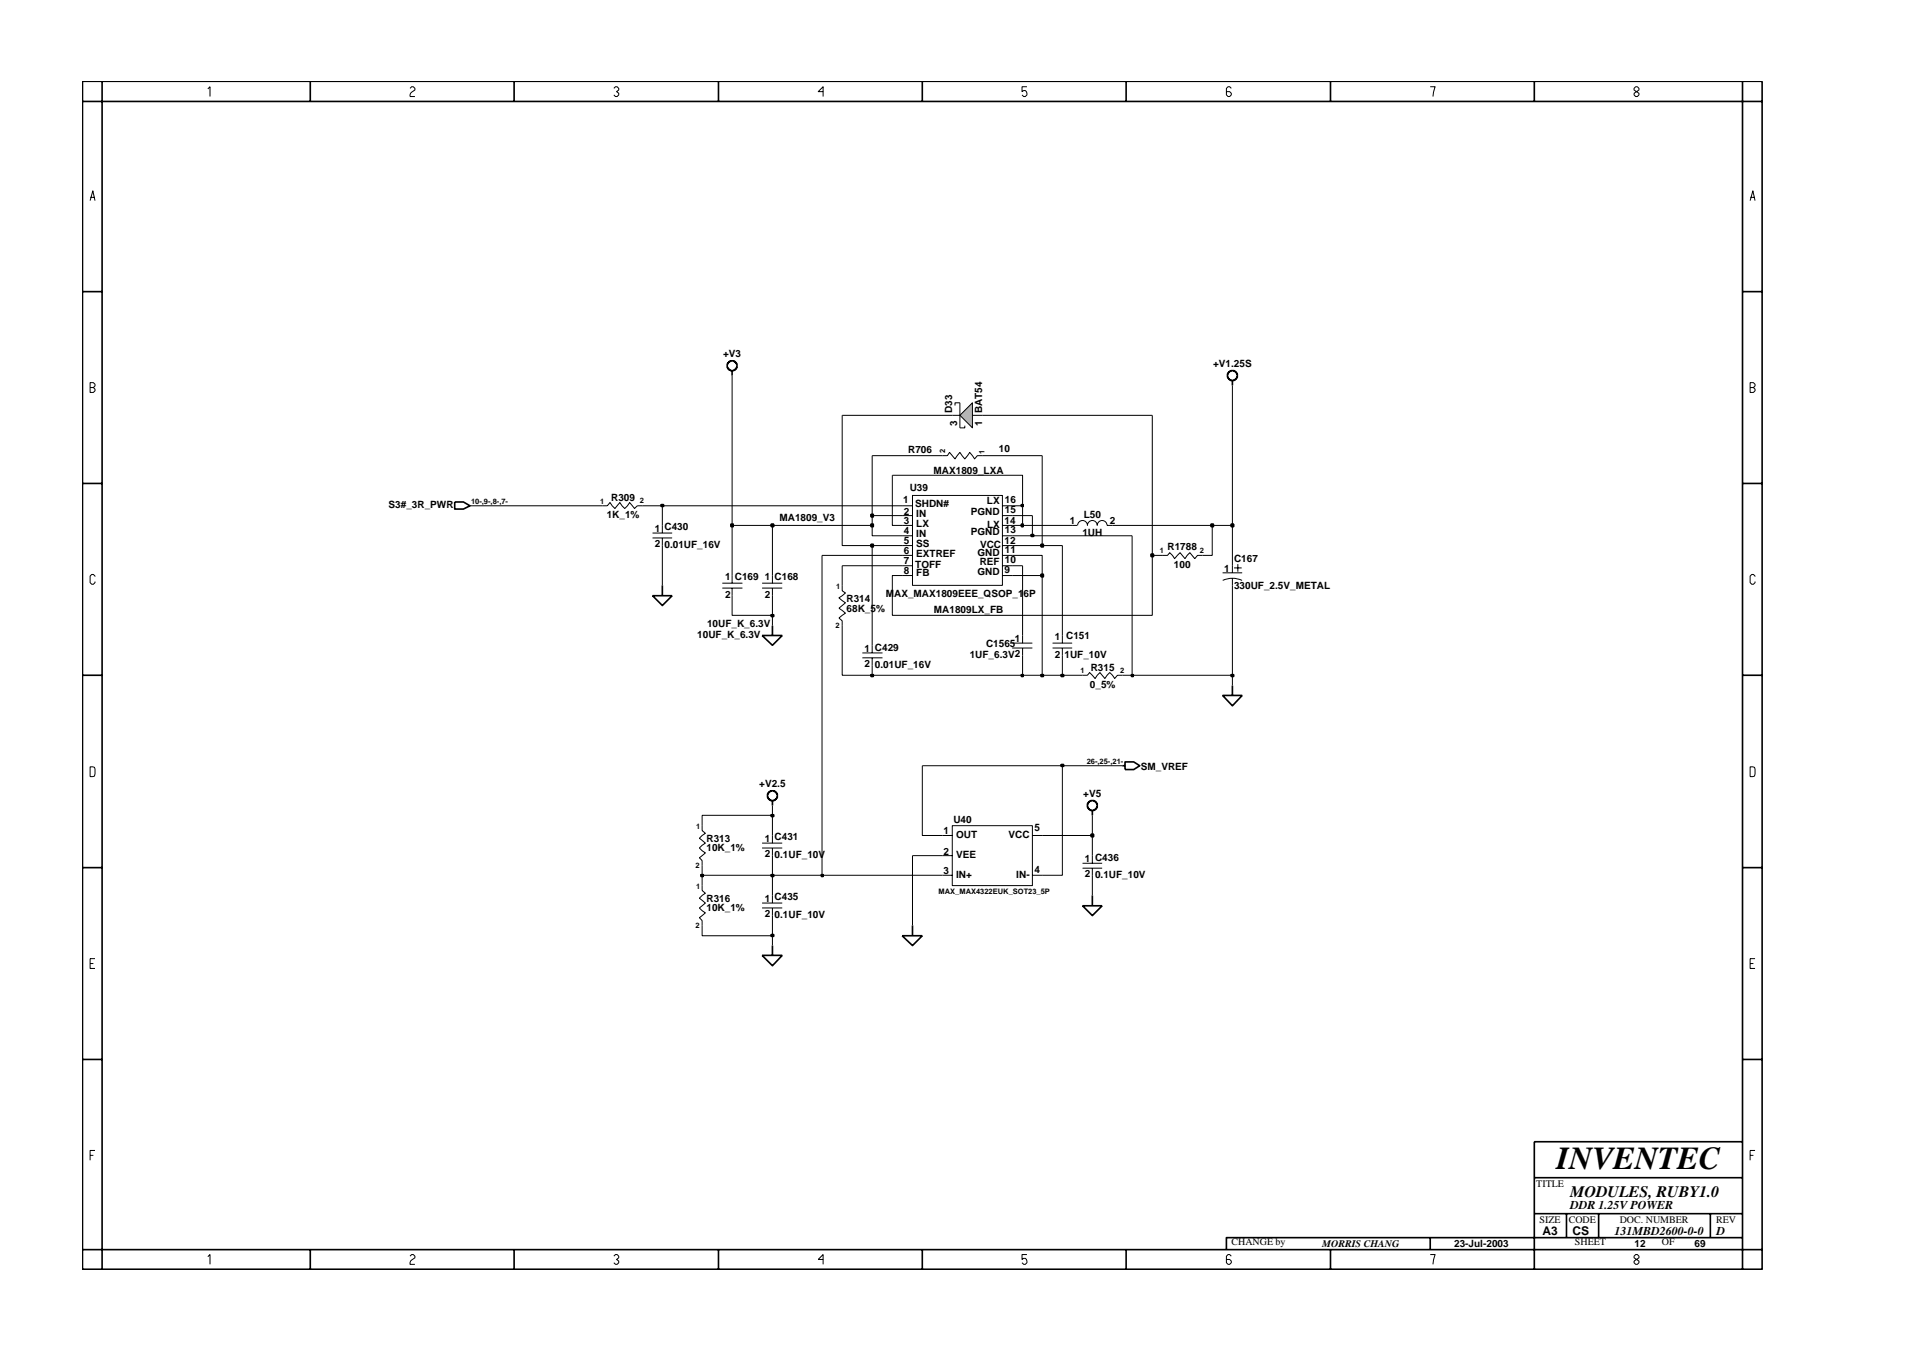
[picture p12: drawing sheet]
<svg xmlns="http://www.w3.org/2000/svg" width="297mm" height="210mm" viewBox="0 0 297 210" stroke-linecap="round" stroke-linejoin="round" font-family="sans-serif">
<g fill="none" stroke="#000" stroke-width=".16">
<path d="M73 78.6h.3M93.6 78.6h.7l.5-.5 .7 .9 .8-.9 .8 .9 .7-.9 .8 .9 .4-.4h.8M146.4 70.8h.8l.3-.5 .9 1 .7-1 .8 1 .8-1 .7 1 .4-.5h.8M147.9 64.5h1.2M149.1 62.6v3.9M151.1 64.5h1.5M118.4 90.6h3.1M118.4 91.4h3.1M120 89.4v1.2M120 91.4v1.2M130.8 90.9v.9l.5 .3-1 .8 1 .8-1 .8 1 .8-1 .7 .5 .4v.8M157.3 99.9h3.1"/>
<path d="M158.9 98.7v1.2M180.5 86.3h.9l.3-.4 .8 .9 .8-.9 .8 .9 .8-.9 .7 .9 .4-.5h.8M134 101.4h3.1M134 102.2h3.1M135.5 100.3v1.1M135.5 102.2v1.2M157.3 100.7h3.1M158.9 100.7v1.2M168.2 104.9h.7l.4-.4 .8 .9 .8-.9 .7 .9 .8-.9 .8 .9 .4-.5h.8M109.1 137.6v.8l.5 .4-.9 .7 .9 .8-.9 .8 .9 .7-.9 .8 .4 .4v.8M109.1 128.3v.7l.5 .5-.9 .7 .9 .8-.9 .8 .9 .7-.9 .8 .4 .4v.8M118.4 131h3.1"/>
<path d="M118.4 131.8h3.1M120 129.8v1.2M120 131.8v1.1M120 139.1v1.2M146.4 129.8h1.5M146.4 132.9h1.5M146.4 136h1.5M147.9 128.3h12.5v9.3h-12.5zM160.4 129.8h1.5M160.4 136h1.5M118.4 140.3h3.1M118.4 141.1h3.1"/>
<path d="M120 141.1v1.2"/>
</g>
<g fill="none" stroke="#000" stroke-width=".25">
<path d="M113.1 56.4l.2-.2a.55 .55 0 0 1 .9 .1l.3 .3v.5l-.5 .5h-.5l-.4-.4-.1-.1zM113.7 57.6v.7M190.8 57.9l.2-.1a.55 .55 0 0 1 1 0l.2 .3v.5l-.5 .5h-.5l-.4-.3-.1-.2zM191.5 59.1v.8M70.6 78h1.4l1 .6-1 .5h-1.4zM101.4 92.6h3l-1.5 1.5zM102.9 90.9v1.7M174.4 119h.4M174.8 118.4h1.3l1 .6-1 .6h-1.3zM189.9 108h3.1l-1.5 1.7zM191.5 106.5v1.5M119.5 123h.1a.55 .55 0 0 1 .9 .1l.3 .3-.1 .7-.4 .3h-.6l-.5-.5v-.5z"/>
<path d="M120 124.4v.8M169 124.7l.3-.1a.55 .55 0 0 1 .9 0l.3 .3v.5l-.5 .5h-.6l-.4-.3-.1-.2zM169.7 125.9v.8M169.7 139.1v1.6M118.4 148.4h3.1l-1.5 1.6zM120 146.9v1.5M140.2 145.4h3.1l-1.5 1.5zM141.8 143.8v1.6M168.2 140.7h3l-1.5 1.6z"/>
</g>
<path d="M151.1 62.6v3.9l-2-2z" fill-rule="evenodd" fill="#b3b3b3" stroke="#000" stroke-width=".16"/>
<g fill="none" stroke="#000" stroke-width=".16">
<path d="M140.2 78.6h1.6M141.8 77h13.9v13.9h-13.9zM149.1 62.6h-.7v.4M149.9 66.1v.4h-.8M155.7 78.6h1.6M101.4 82.8h3M101.4 83.6h3M102.9 81.6v1.2M102.9 83.6v1.2M112.2 90.6h3.1M112.2 91.4h3.1M113.7 89.4v1.2"/>
<path d="M113.7 91.4v1.2M140.2 81.6h1.6M140.2 80.1h1.6M140.2 89.4h1.6M140.2 86.3h1.6M140.2 87.9h1.6M140.2 84.8h1.6M140.2 83.2h1.6M155.7 81.6h1.6M155.7 80.1h1.6M155.7 89.4h1.6M155.7 86.3h1.6"/>
<path d="M155.7 87.9h1.6M155.7 84.8h1.6M155.7 83.2h1.6M163.5 99.9h3.1M165 98.7v1.2M166.6 81.6h.7M167.4 81.6a.76 .76 0 0 1 .8-.7 .76 .76 0 0 1 .7 .7 .76 .76 0 0 1 .8-.7 .76 .76 0 0 1 .8 .7 .76 .76 0 0 1 .7-.7 .76 .76 0 0 1 .8 .7h.8M189.9 89h3.1M190 90.2a3.6 3.6 0 0 1 3 0M191.5 87.9v1.1M191.5 89.8v1.1M191.7 88.2h1.2"/>
<path d="M192.3 87.6v1.2M163.5 100.7h3.1M165 100.7v1.2M168.2 134.1h3M168.2 134.9h3M169.7 132.9v1.2M169.7 134.9v1.1M109.1 143.8v1.6h10.9v1.5"/>
</g>
<path d="M118.4 98.7h3.1l-1.5 1.6zM120 97.2v1.5" fill="none" stroke="#000" stroke-width=".25"/>
<path d="M119.8 145.2h.4v.3h-.4z" fill-rule="evenodd" fill="#c2c2c2" stroke="#000" stroke-width=".25"/>
<path d="M119.8 145.2h.4v.3h-.4z" fill="none" stroke="#000" stroke-width=".25"/>
<path d="M109.1 136v1.6M120 136v3.1M141.8 132.9v10.9M169.7 136v3.1M120 142.3v3.1" fill="none" stroke="#000" stroke-width=".16"/>
<path d="M108.9 135.9h.3v.3h-.3z" fill-rule="evenodd" fill="#c2c2c2" stroke="#000" stroke-width=".25"/>
<path d="M108.9 135.9h.3v.3h-.3z" fill="none" stroke="#000" stroke-width=".25"/>
<path d="M109.1 134.5v1.5h10.9" fill="none" stroke="#000" stroke-width=".16"/>
<path d="M119.8 135.9h.4v.3h-.4z" fill-rule="evenodd" fill="#c2c2c2" stroke="#000" stroke-width=".25"/>
<path d="M119.8 135.9h.4v.3h-.4z" fill="none" stroke="#000" stroke-width=".25"/>
<path d="M120 132.9v3.1h7.7" fill="none" stroke="#000" stroke-width=".16"/>
<path d="M127.6 135.9h.3v.3h-.3z" fill-rule="evenodd" fill="#c2c2c2" stroke="#000" stroke-width=".25"/>
<path d="M127.6 135.9h.3v.3h-.3z" fill="none" stroke="#000" stroke-width=".25"/>
<path d="M127.7 86.3v49.7h18.7M143.3 119v10.8h3.1M165 119v17h-3.1M120 126.7v3.1M141.8 132.9h4.6M161.9 129.8h7.8v3.1" fill="none" stroke="#000" stroke-width=".16"/>
<path d="M169.5 129.6h.4v.4h-.4z" fill-rule="evenodd" fill="#c2c2c2" stroke="#000" stroke-width=".25"/>
<path d="M169.5 129.6h.4v.4h-.4z" fill="none" stroke="#000" stroke-width=".25"/>
<path d="M120 126.7h-10.9v1.6M169.7 126.7v3.1" fill="none" stroke="#000" stroke-width=".16"/>
<path d="M119.8 126.6h.4v.2h-.4z" fill-rule="evenodd" fill="#c2c2c2" stroke="#000" stroke-width=".25"/>
<path d="M119.8 126.6h.4v.2h-.4z" fill="none" stroke="#000" stroke-width=".25"/>
<path d="M143.3 119h21.7M120 125.2v1.5" fill="none" stroke="#000" stroke-width=".16"/>
<path d="M164.9 118.8h.3v.3h-.3z" fill-rule="evenodd" fill="#c2c2c2" stroke="#000" stroke-width=".25"/>
<path d="M164.9 118.8h.3v.3h-.3z" fill="none" stroke="#000" stroke-width=".25"/>
<path d="M130.8 97.2v7.7h4.7M165 119h9.4M191.5 104.9v1.6" fill="none" stroke="#000" stroke-width=".16"/>
<path d="M135.3 104.8h.4v.3h-.4z" fill-rule="evenodd" fill="#c2c2c2" stroke="#000" stroke-width=".25"/>
<path d="M135.3 104.8h.4v.3h-.4z" fill="none" stroke="#000" stroke-width=".25"/>
<path d="M135.5 103.4v1.5h23.4" fill="none" stroke="#000" stroke-width=".16"/>
<path d="M158.7 104.8h.2v.3h-.2z" fill-rule="evenodd" fill="#c2c2c2" stroke="#000" stroke-width=".25"/>
<path d="M158.7 104.8h.2v.3h-.2z" fill="none" stroke="#000" stroke-width=".25"/>
<path d="M158.9 101.9v3h3" fill="none" stroke="#000" stroke-width=".16"/>
<path d="M161.7 104.8h.4v.3h-.4z" fill-rule="evenodd" fill="#c2c2c2" stroke="#000" stroke-width=".25"/>
<path d="M161.7 104.8h.4v.3h-.4z" fill="none" stroke="#000" stroke-width=".25"/>
<path d="M161.9 89.4v15.5h3.1" fill="none" stroke="#000" stroke-width=".16"/>
<path d="M164.9 104.8h.3v.3h-.3z" fill-rule="evenodd" fill="#c2c2c2" stroke="#000" stroke-width=".25"/>
<path d="M164.9 104.8h.3v.3h-.3z" fill="none" stroke="#000" stroke-width=".25"/>
<path d="M165 101.9v3h3.2M174.4 104.9h1.5" fill="none" stroke="#000" stroke-width=".16"/>
<path d="M175.8 104.8h.3v.3h-.3z" fill-rule="evenodd" fill="#c2c2c2" stroke="#000" stroke-width=".25"/>
<path d="M175.8 104.8h.3v.3h-.3z" fill="none" stroke="#000" stroke-width=".25"/>
<path d="M175.9 83.2v21.7h15.6" fill="none" stroke="#000" stroke-width=".16"/>
<path d="M191.3 104.8h.3v.3h-.3z" fill-rule="evenodd" fill="#c2c2c2" stroke="#000" stroke-width=".25"/>
<path d="M191.3 104.8h.3v.3h-.3z" fill="none" stroke="#000" stroke-width=".25"/>
<path d="M113.7 92.6v3h6.3v1.6M135.5 84.8v15.5M158.9 87.9v10.8M165 84.8v13.9M191.5 90.9v14" fill="none" stroke="#000" stroke-width=".16"/>
<path d="M119.8 95.5h.4v.3h-.4z" fill-rule="evenodd" fill="#c2c2c2" stroke="#000" stroke-width=".25"/>
<path d="M119.8 95.5h.4v.3h-.4z" fill="none" stroke="#000" stroke-width=".25"/>
<path d="M102.9 84.8v6.1M113.7 81.6v7.8M120 81.6v7.8M120 92.6v3M130.8 87.9v3M157.3 89.4h4.6M179 86.3v9.3h-40.4v-6.2h1.6" fill="none" stroke="#000" stroke-width=".16"/>
<path d="M161.7 89.3h.4v.3h-.4z" fill-rule="evenodd" fill="#c2c2c2" stroke="#000" stroke-width=".25"/>
<path d="M161.7 89.3h.4v.3h-.4z" fill="none" stroke="#000" stroke-width=".25"/>
<path d="M127.7 86.3h12.5M130.8 87.9h9.4M157.3 86.3h4.6v3.1M157.3 87.9h1.6M191.5 81.6v6.3" fill="none" stroke="#000" stroke-width=".16"/>
<path d="M178.8 86.1h.4v.4h-.4z" fill-rule="evenodd" fill="#c2c2c2" stroke="#000" stroke-width=".25"/>
<path d="M178.8 86.1h.4v.4h-.4z" fill="none" stroke="#000" stroke-width=".25"/>
<path d="M130.8 64.5v20.3h4.7M179 64.5v21.8h1.5M188.3 81.6v4.7h-1.5" fill="none" stroke="#000" stroke-width=".16"/>
<path d="M135.3 84.6h.4v.3h-.4z" fill-rule="evenodd" fill="#c2c2c2" stroke="#000" stroke-width=".25"/>
<path d="M135.3 84.6h.4v.3h-.4z" fill="none" stroke="#000" stroke-width=".25"/>
<path d="M135.5 84.8h4.7M157.3 84.8h4.6" fill="none" stroke="#000" stroke-width=".16"/>
<path d="M161.7 84.6h.4v.3h-.4z" fill-rule="evenodd" fill="#c2c2c2" stroke="#000" stroke-width=".25"/>
<path d="M161.7 84.6h.4v.3h-.4z" fill="none" stroke="#000" stroke-width=".25"/>
<path d="M161.9 70.8v14h3.1M135.5 81.6v1.6h4.7M157.3 83.2h3.1" fill="none" stroke="#000" stroke-width=".16"/>
<path d="M160.2 83.1h.4v.2h-.4z" fill-rule="evenodd" fill="#c2c2c2" stroke="#000" stroke-width=".25"/>
<path d="M160.2 83.1h.4v.2h-.4z" fill="none" stroke="#000" stroke-width=".25"/>
<path d="M102.9 78.6v3M160.4 80.1v3.1h15.5" fill="none" stroke="#000" stroke-width=".16"/>
<path d="M113.6 81.5h.3v.3h-.3z" fill-rule="evenodd" fill="#c2c2c2" stroke="#000" stroke-width=".25"/>
<path d="M113.6 81.5h.3v.3h-.3z" fill="none" stroke="#000" stroke-width=".25"/>
<path d="M113.7 58.3v23.3h6.3" fill="none" stroke="#000" stroke-width=".16"/>
<path d="M119.8 81.5h.4v.3h-.4z" fill-rule="evenodd" fill="#c2c2c2" stroke="#000" stroke-width=".25"/>
<path d="M119.8 81.5h.4v.3h-.4z" fill="none" stroke="#000" stroke-width=".25"/>
<path d="M120 81.6h15.5" fill="none" stroke="#000" stroke-width=".16"/>
<path d="M135.3 81.5h.4v.3h-.4z" fill-rule="evenodd" fill="#c2c2c2" stroke="#000" stroke-width=".25"/>
<path d="M135.3 81.5h.4v.3h-.4z" fill="none" stroke="#000" stroke-width=".25"/>
<path d="M138.6 73.8v7.8h1.6M135.5 80.1v1.5M157.3 81.6h1.6" fill="none" stroke="#000" stroke-width=".16"/>
<path d="M158.7 81.5h.2v.3h-.2z" fill-rule="evenodd" fill="#c2c2c2" stroke="#000" stroke-width=".25"/>
<path d="M158.7 81.5h.2v.3h-.2z" fill="none" stroke="#000" stroke-width=".25"/>
<path d="M158.9 78.6v3h7.7M172.8 81.6h15.5" fill="none" stroke="#000" stroke-width=".16"/>
<path d="M188.2 81.5h.3v.3h-.3z" fill-rule="evenodd" fill="#c2c2c2" stroke="#000" stroke-width=".25"/>
<path d="M188.2 81.5h.3v.3h-.3z" fill="none" stroke="#000" stroke-width=".25"/>
<path d="M188.3 81.6h3.2" fill="none" stroke="#000" stroke-width=".16"/>
<path d="M191.3 81.5h.3v.3h-.3z" fill-rule="evenodd" fill="#c2c2c2" stroke="#000" stroke-width=".25"/>
<path d="M191.3 81.5h.3v.3h-.3z" fill="none" stroke="#000" stroke-width=".25"/>
<path d="M191.5 59.9v21.7" fill="none" stroke="#000" stroke-width=".16"/>
<path d="M135.3 79.9h.4v.4h-.4z" fill-rule="evenodd" fill="#c2c2c2" stroke="#000" stroke-width=".25"/>
<path d="M135.3 79.9h.4v.4h-.4z" fill="none" stroke="#000" stroke-width=".25"/>
<path d="M73.3 78.6h20.3M99.8 78.6h3.1M135.5 70.8v9.3h4.7M157.3 80.1h3.1" fill="none" stroke="#000" stroke-width=".16"/>
<path d="M102.7 78.4h.4v.3h-.4z" fill-rule="evenodd" fill="#c2c2c2" stroke="#000" stroke-width=".25"/>
<path d="M102.7 78.4h.4v.3h-.4z" fill="none" stroke="#000" stroke-width=".25"/>
<path d="M102.9 78.6h37.3M157.3 78.6h1.6" fill="none" stroke="#000" stroke-width=".16"/>
<path d="M158.7 78.4h.2v.3h-.2z" fill-rule="evenodd" fill="#c2c2c2" stroke="#000" stroke-width=".25"/>
<g fill="none" stroke="#000" stroke-width=".25">
<path d="M12.8 12.6h261v184.6h-261zM12.8 15.8h261M15.9 12.6v184.6M48.2 12.6v3.2M79.9 12.6v3.2M111.6 12.6v3.2M143.3 12.6v3.2M174.9 12.6v3.2M206.7 12.6v3.2M238.4 12.6v3.2M270.7 12.6v184.6M12.8 45.3h3.1"/>
<path d="M270.7 45.3h3.1M12.8 75.1h3.1M158.7 78.4h.2v.3h-.2zM270.7 75.1h3.1M12.8 104.9h3.1M270.7 104.9h3.1M12.8 134.8h3.1M270.7 134.8h3.1M12.8 164.6h3.1M270.7 164.6h3.1M270.7 177.4h-32.3v19.8M12.8 194.2h261"/>
<path d="M48.2 194.2v3M79.9 194.2v3M111.6 194.2v3M143.3 194.2v3M174.9 194.2v3M206.7 194.2v3M222.2 192.3v1.9M238.4 183h32.3M238.4 188.6h32.3M243.4 188.6v3.7M248.4 188.6v3.7M265.7 188.6v3.7"/>
<path d="M270.7 192.3h-80.2v1.9"/>
</g>
<g fill="none" stroke="#000" stroke-width=".16">
<path d="M32.3 13.8l.3-.3v1.5M63.7 13.7l.3-.2h.2l.3 .2v.3l-.5 .3-.3 .4v.3h.8M95.4 13.7l.2-.2h.3l.2 .2v.3l-.3 .2 .3 .3v.2l-.2 .3h-.3l-.2-.3M127.9 14.2h-.8l.8-.7v1.5M159.5 13.5h-.7v.7l.2-.1a.5 .5 0 0 1 .5 .6l-.2 .3h-.3l-.2-.3M191.3 13.7l-.3-.2h-.2l-.3 .2v1l.3 .3h.2l.3-.3v-.2l-.3-.3h-.5M222.2 13.5h.8l-.4 1.5M253.9 13.7l.2-.2h.3l.2 .2v.3l-.7 .5v.2l.2 .3h.3l.2-.3v-.2l-.7-.5zM14 31.2l.4-1.6 .4 1.6M14.1 30.7h.6M271.9 31.2l.4-1.6 .4 1.6M272 30.7h.6"/>
<path d="M14 59.5h.5l.3 .2v.3l-.3 .2 .3 .3v.2l-.3 .3h-.5zM271.9 59.5h.5l.3 .2v.3l-.3 .2 .3 .3v.2l-.3 .3h-.5zM14 60.2h.5M130.8 64.5h17.1M135.5 70.8h10.9M138.6 73.8h20.3v4.8M152.6 70.8h9.3M152.6 64.5h26.4M271.9 60.2h.5M14.8 89.6l-.3-.3h-.2l-.3 .2v1l.3 .3h.2l.3-.3v-.1M272.7 89.6l-.3-.3h-.3l-.2 .2v1l.2 .3h.3l.3-.3v-.1M14 119.1l.7 .1 .1 .3-.1 1.1-.7 .1z"/>
<path d="M271.9 119.1l.7 .1 .1 .3-.1 1.1-.7 .1zM14 149.7h.5M14.8 148.9h-.8v1.6h.8M271.9 149.7h.5M272.7 148.9h-.8v1.6h.8M14 179.5h.5M14.8 178.7h-.8v1.6M271.9 179.5h.5M272.7 178.7h-.8v1.6M32.3 195.3l.3-.4v1.5M63.7 195.2l.3-.3h.2l.3 .3v.2l-.7 .5-.1 .3v.2h.8M95.4 195.2l.2-.3h.3l.2 .3v.2l-.3 .3 .3 .2v.3l-.2 .2h-.3l-.2-.2"/>
<path d="M127.9 195.7h-.8l.8-.8v1.5M159.5 194.9h-.7v.8l.2-.2a.5 .5 0 0 1 .5 .7l-.2 .2h-.3l-.2-.2M191.3 195.2l-.3-.3h-.2l-.3 .3v1l.3 .2h.2l.3-.2v-.3l-.3-.2h-.5M222.2 194.9h.8l-.4 1.5M254.1 194.9l-.2 .3v.2l.7 .5v.3l-.2 .2h-.3l-.2-.2v-.3l.7-.5v-.2l-.2-.3z"/>
</g>
<text font-size="5" x="241.8" y="181.6">INVENTEC</text>
<text font-size="2.5" x="244" y="185.9">MODULES, RUBY1.0</text>
<g font-size="1.9">
<text x="239.6" y="191.9">A3</text>
<text x="244" y="187.9">DDR 1.25V POWER</text>
<text x="244.3" y="192">CS</text>
<text x="250.8" y="191.9">131MBD2600-0-0</text>
<text x="266.6" y="191.9">D</text>
</g>
<g font-size="1.6">
<text x="112.3" y="55.4">+V3</text>
<text x="188.5" y="57">+V1.25S</text>
<text x="147.9" y="64.2" transform="rotate(-90 147.9 64.2)">D33</text>
<text x="141.1" y="70.3">R706</text>
<text x="148.7" y="66.1" transform="rotate(-90 148.7 66.1)">3</text>
<text x="152.6" y="66.1" transform="rotate(-90 152.6 66.1)">1 BAT54</text>
<text x="155.2" y="70.2">10</text>
<text x="94.9" y="77.8">R309</text>
<text x="141.3" y="76.2">U39</text>
<text x="145" y="73.7">MAX1809_LXA</text>
<text x="60.4" y="78.9">S3#_3R_PWR</text>
<text x="94.3" y="80.5">1K_1%</text>
<text x="101.7" y="82.6">1 C430</text>
<text x="121.1" y="81">MA1809_V3</text>
<text x="140.3" y="78.1">1</text>
<text x="140.4" y="81.5">3</text>
<text x="140.4" y="83">4</text>
<text x="140.4" y="79.9">2</text>
<text x="142.2" y="78.8">SHDN#</text>
<text x="142.4" y="81.9">LX</text>
<text x="142.4" y="83.4">IN</text>
<text x="142.4" y="80.3">IN</text>
<text x="150.8" y="83.2">PGND</text>
<text x="150.8" y="80.1">PGND</text>
<text x="153.3" y="78.3">LX</text>
<text x="153.4" y="82.1">LX</text>
<text x="156.1" y="81.5">14</text>
<text x="156.1" y="82.8">13</text>
<text x="156.1" y="79.7">15</text>
<text x="156.1" y="78.1">16</text>
<text x="166.2" y="81.5">1</text>
<text x="168.1" y="83.2">1UH</text>
<text x="168.4" y="80.4">L50</text>
<text x="172.4" y="81.5">2</text>
<text x="101.7" y="84.9">2</text>
<text x="103.2" y="85.2">0.01UF_16V</text>
<text x="140.4" y="86.1">6</text>
<text x="140.4" y="89.3">8</text>
<text x="140.4" y="84.6">5</text>
<text x="140.4" y="87.6">7</text>
<text x="142.2" y="88.2">TOFF</text>
<text x="142.4" y="86.5">EXTREF</text>
<text x="142.4" y="89.6">FB</text>
<text x="142.4" y="84.9">SS</text>
<text x="151.9" y="89.4">GND</text>
<text x="151.9" y="86.3">GND</text>
<text x="152.2" y="87.9">REF</text>
<text x="152.3" y="85.2">VCC</text>
<text x="156.1" y="89">9</text>
<text x="156.1" y="84.6">12</text>
<text x="156.1" y="87.4">10</text>
<text x="156.1" y="85.9">11</text>
<text x="181.4" y="85.5">R1788</text>
<text x="182.4" y="88.2">100</text>
<text x="190.2" y="88.8">1</text>
<text x="191.7" y="87.4">C167</text>
<text x="112.6" y="90.2">1 C169</text>
<text x="112.6" y="92.9">2</text>
<text x="118.8" y="90.2">1 C168</text>
<text x="118.8" y="92.9">2</text>
<text x="131.5" y="95">68K_5%</text>
<text x="131.5" y="93.5">R314</text>
<text x="137.6" y="92.7">MAX_MAX1809EEE_QSOP_16P</text>
<text x="145.1" y="95.2">MA1809LX_FB</text>
<text x="191.7" y="91.5">330UF_2.5V_METAL</text>
<text x="108.3" y="99.2">10UF_K_6.3V</text>
<text x="109.8" y="97.4">10UF_K_6.3V</text>
<text x="134.3" y="101.3">1 C429</text>
<text x="153.2" y="100.5">C1565</text>
<text x="157.7" y="99.8">1</text>
<text x="163.9" y="99.5">1 C151</text>
<text x="134.3" y="103.6">2</text>
<text x="135.9" y="103.8">0.01UF_16V</text>
<text x="150.7" y="102.2">1UF_6.3V2</text>
<text x="163.9" y="102.2">2</text>
<text x="165.4" y="102.2">1UF_10V</text>
<text x="169.3" y="106.9">0_5%</text>
<text x="169.5" y="104.2">R315</text>
<text x="177.2" y="119.7">SM_VREF</text>
<text x="117.9" y="122.3">+V2.5</text>
<text x="168.3" y="123.8">+V5</text>
<text x="109.8" y="130.8">R313</text>
<text x="118.8" y="130.8">1 C431</text>
<text x="146.6" y="129.6">1</text>
<text x="148.1" y="127.9">U40</text>
<text x="148.5" y="130.2">OUT</text>
<text x="156.7" y="130.2">VCC</text>
<text x="160.7" y="129.2">5</text>
<text x="109.8" y="132.3">10K_1%</text>
<text x="118.8" y="133.1">2</text>
<text x="120.3" y="133.3">0.1UF_10V</text>
<text x="146.6" y="135.8">3</text>
<text x="146.6" y="132.8">2</text>
<text x="148.5" y="136.4">IN+</text>
<text x="148.5" y="133.3">VEE</text>
<text x="157.9" y="136.4">IN-</text>
<text x="160.7" y="135.6">4</text>
<text x="168.5" y="133.9">1 C436</text>
<text x="168.5" y="136.2">2</text>
<text x="170.1" y="136.4">0.1UF_10V</text>
<text x="109.8" y="140.1">R316</text>
<text x="109.8" y="141.6">10K_1%</text>
<text x="118.8" y="140.1">1 C435</text>
<text x="118.8" y="142.4">2</text>
<text x="120.3" y="142.6">0.1UF_10V</text>
<text x="238.7" y="184.4">TITLE</text>
<text x="239.2" y="190">SIZE</text>
<text x="243.7" y="190">CODE</text>
<text x="251.6" y="190">DOC. NUMBER</text>
<text x="266.6" y="190">REV</text>
<text x="191.3" y="193.5">CHANGE by</text>
<text x="205.4" y="193.7">MORRIS CHANG</text>
<text x="225.9" y="193.7">23-Jul-2003</text>
<text x="244.7" y="193.5">SHEET</text>
<text x="253.9" y="193.7">12</text>
<text x="258.2" y="193.5">OF</text>
<text x="263.3" y="193.7">69</text>
</g>
<g font-size="1.2">
<text x="146.8" y="70.4" transform="rotate(-90 146.8 70.4)">2</text>
<text x="152.9" y="70.5" transform="rotate(-90 152.9 70.5)">1</text>
<text x="73.2" y="78.3">10-,9-,8-,7-</text>
<text x="93.2" y="78.2">1</text>
<text x="99.4" y="78.2">2</text>
<text x="180.2" y="86">1</text>
<text x="186.4" y="86">2</text>
<text x="129.9" y="91.5">1</text>
<text x="129.8" y="97.6">2</text>
<text x="167.8" y="104.6">1</text>
<text x="174" y="104.6">2</text>
<text x="168.8" y="118.7">26-,25-,21-</text>
<text x="108.1" y="128.8">1</text>
<text x="108.1" y="134.9">2</text>
<text x="108.1" y="138.1">1</text>
<text x="145.8" y="139">MAX_MAX4322EUK_SOT23_5P</text>
<text x="108.1" y="144.2">2</text>
</g>
</svg>
